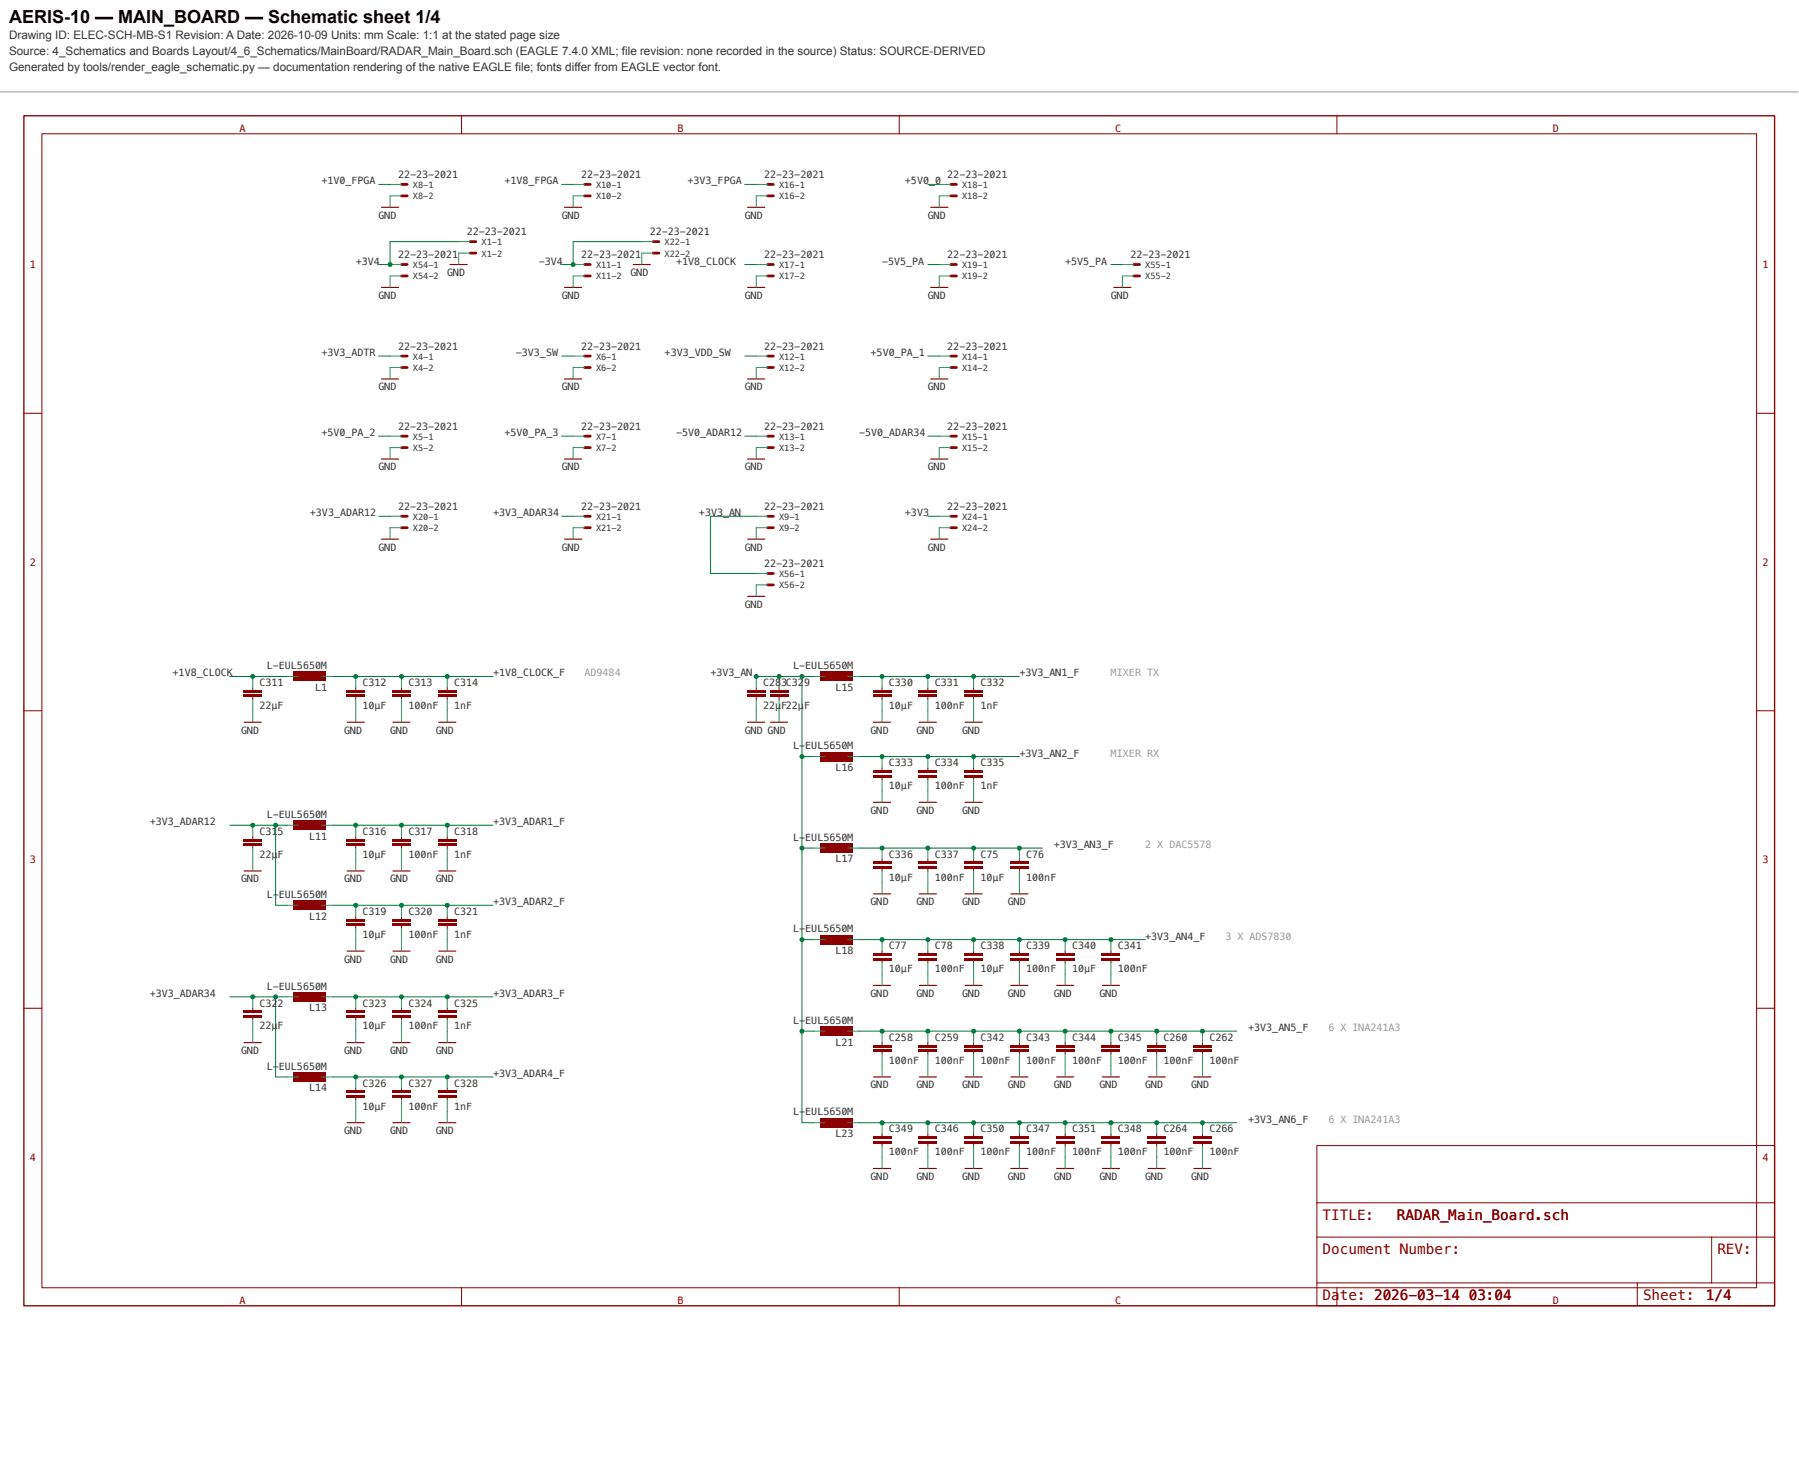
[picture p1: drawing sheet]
<svg xmlns="http://www.w3.org/2000/svg" width="399mm" height="325mm" viewBox="0 0 399 325" stroke-linecap="round" stroke-linejoin="round" font-family="sans-serif">
<path d="M0 20.4h399.3" fill="none" stroke="#999" stroke-width=".22"/>
<g fill="none" stroke="#8b0000" stroke-width=".61">
<path d="M89.1 41h1.3M89.1 43.5h1.3M89.1 58.7h1.3M129.8 41h1.2M129.8 43.5h1.2M129.8 58.7h1.2M170.4 41h1.3M170.4 43.5h1.3M170.4 58.7h1.3M211.1 41h1.2M211.1 43.5h1.2M211.1 58.7h1.2"/>
<path d="M251.7 58.7h1.3M89.1 79.1h1.3M89.1 61.3h1.3M129.8 79.1h1.2M129.8 61.3h1.2M170.4 79.1h1.3M170.4 61.3h1.3M211.1 79.1h1.2M211.1 61.3h1.2M251.7 61.3h1.3M89.1 81.6h1.3M89.1 96.8h1.3"/>
<path d="M89.1 99.4h1.3M129.8 81.6h1.2M129.8 96.8h1.2M129.8 99.4h1.2M170.4 81.6h1.3M170.4 96.8h1.3M170.4 99.4h1.3M211.1 81.6h1.2M211.1 96.8h1.2M211.1 99.4h1.2M89.1 114.6h1.3M89.1 117.2h1.3"/>
<path d="M129.8 114.6h1.2M129.8 117.2h1.2M170.4 114.6h1.3M170.4 117.2h1.3M211.1 114.6h1.2M211.1 117.2h1.2"/>
</g>
<g fill="none" stroke="#8b0000" stroke-width=".25">
<path d="M84.7 46h3.8M125.3 46h3.8M166 46h3.8M206.6 46h3.8M84.7 63.8h3.8M125.3 63.8h3.8M166 63.8h3.8M206.6 63.8h3.8M247.3 63.8h3.8M84.7 84.1h3.8M125.3 84.1h3.8M166 84.1h3.8"/>
<path d="M206.6 84.1h3.8M84.7 101.9h3.8M84.7 119.7h3.8M125.3 101.9h3.8M125.3 119.7h3.8M166 101.9h3.8M166 119.7h3.8M206.6 101.9h3.8M206.6 119.7h3.8"/>
</g>
<path d="M56.1 152.7v.5M56.1 154.8v.5" fill="none" stroke="#8b0000" stroke-width=".22"/>
<g fill="#8b0000">
<path d="M54.1 154.3h4v.5h-4z"/>
<path d="M54.1 153.2h4v.6h-4z"/>
</g>
<path d="M54.2 160.4h3.8" fill="none" stroke="#8b0000" stroke-width=".25"/>
<path d="M65.2 149.2h7.2v2h-7.2z" fill="#8b0000"/>
<path d="M79 152.7v.5M79 154.8v.5" fill="none" stroke="#8b0000" stroke-width=".22"/>
<g fill="#8b0000">
<path d="M76.9 154.3h4.1v.5h-4.1z"/>
<path d="M76.9 153.2h4.1v.6h-4.1z"/>
</g>
<path d="M89.1 152.7v.5M89.1 154.8v.5" fill="none" stroke="#8b0000" stroke-width=".22"/>
<g fill="#8b0000">
<path d="M87.1 154.3h4.1v.5h-4.1z"/>
<path d="M87.1 153.2h4.1v.6h-4.1z"/>
</g>
<path d="M99.3 152.7v.5M99.3 154.8v.5" fill="none" stroke="#8b0000" stroke-width=".22"/>
<g fill="#8b0000">
<path d="M97.3 154.3h4v.5h-4z"/>
<path d="M97.3 153.2h4v.6h-4z"/>
</g>
<path d="M77.1 160.4h3.8M87.2 160.4h3.8M97.4 160.4h3.8" fill="none" stroke="#8b0000" stroke-width=".25"/>
<path d="M56.1 185.8v.5M56.1 187.8v.5" fill="none" stroke="#8b0000" stroke-width=".22"/>
<g fill="#8b0000">
<path d="M54.1 187.3h4v.5h-4z"/>
<path d="M54.1 186.3h4v.5h-4z"/>
</g>
<path d="M54.2 193.4h3.8" fill="none" stroke="#8b0000" stroke-width=".25"/>
<path d="M65.2 182.2h7.2v2h-7.2z" fill="#8b0000"/>
<path d="M79 185.8v.5M79 187.8v.5" fill="none" stroke="#8b0000" stroke-width=".22"/>
<g fill="#8b0000">
<path d="M76.9 187.3h4.1v.5h-4.1z"/>
<path d="M76.9 186.3h4.1v.5h-4.1z"/>
</g>
<path d="M89.1 185.8v.5M89.1 187.8v.5" fill="none" stroke="#8b0000" stroke-width=".22"/>
<g fill="#8b0000">
<path d="M87.1 187.3h4.1v.5h-4.1z"/>
<path d="M87.1 186.3h4.1v.5h-4.1z"/>
</g>
<path d="M99.3 185.8v.5M99.3 187.8v.5" fill="none" stroke="#8b0000" stroke-width=".22"/>
<g fill="#8b0000">
<path d="M97.3 187.3h4v.5h-4z"/>
<path d="M97.3 186.3h4v.5h-4z"/>
</g>
<path d="M77.1 193.4h3.8M87.2 193.4h3.8M97.4 193.4h3.8" fill="none" stroke="#8b0000" stroke-width=".25"/>
<path d="M65.2 200h7.2v2h-7.2z" fill="#8b0000"/>
<path d="M79 203.6v.5M79 205.6v.5" fill="none" stroke="#8b0000" stroke-width=".22"/>
<g fill="#8b0000">
<path d="M76.9 205.1h4.1v.5h-4.1z"/>
<path d="M76.9 204.1h4.1v.5h-4.1z"/>
</g>
<path d="M89.1 203.6v.5M89.1 205.6v.5" fill="none" stroke="#8b0000" stroke-width=".22"/>
<g fill="#8b0000">
<path d="M87.1 205.1h4.1v.5h-4.1z"/>
<path d="M87.1 204.1h4.1v.5h-4.1z"/>
</g>
<path d="M99.3 203.6v.5M99.3 205.6v.5" fill="none" stroke="#8b0000" stroke-width=".22"/>
<g fill="#8b0000">
<path d="M97.3 205.1h4v.5h-4z"/>
<path d="M97.3 204.1h4v.5h-4z"/>
</g>
<path d="M77.1 211.2h3.8M87.2 211.2h3.8M97.4 211.2h3.8" fill="none" stroke="#8b0000" stroke-width=".25"/>
<path d="M56.1 223.9v.5M56.1 225.9v.5" fill="none" stroke="#8b0000" stroke-width=".22"/>
<g fill="#8b0000">
<path d="M54.1 225.4h4v.5h-4z"/>
<path d="M54.1 224.4h4v.5h-4z"/>
</g>
<path d="M54.2 231.5h3.8" fill="none" stroke="#8b0000" stroke-width=".25"/>
<path d="M65.2 220.3h7.2v2.1h-7.2z" fill="#8b0000"/>
<path d="M79 223.9v.5M79 225.9v.5" fill="none" stroke="#8b0000" stroke-width=".22"/>
<g fill="#8b0000">
<path d="M76.9 225.4h4.1v.5h-4.1z"/>
<path d="M76.9 224.4h4.1v.5h-4.1z"/>
</g>
<path d="M89.1 223.9v.5M89.1 225.9v.5" fill="none" stroke="#8b0000" stroke-width=".22"/>
<g fill="#8b0000">
<path d="M87.1 225.4h4.1v.5h-4.1z"/>
<path d="M87.1 224.4h4.1v.5h-4.1z"/>
</g>
<path d="M99.3 223.9v.5M99.3 225.9v.5" fill="none" stroke="#8b0000" stroke-width=".22"/>
<g fill="#8b0000">
<path d="M97.3 225.4h4v.5h-4z"/>
<path d="M97.3 224.4h4v.5h-4z"/>
</g>
<path d="M77.1 231.5h3.8M87.2 231.5h3.8M97.4 231.5h3.8" fill="none" stroke="#8b0000" stroke-width=".25"/>
<path d="M65.2 238.1h7.2v2h-7.2z" fill="#8b0000"/>
<path d="M79 241.7v.5M79 243.7v.5" fill="none" stroke="#8b0000" stroke-width=".22"/>
<g fill="#8b0000">
<path d="M76.9 243.2h4.1v.5h-4.1z"/>
<path d="M76.9 242.2h4.1v.5h-4.1z"/>
</g>
<path d="M89.1 241.7v.5M89.1 243.7v.5" fill="none" stroke="#8b0000" stroke-width=".22"/>
<g fill="#8b0000">
<path d="M87.1 243.2h4.1v.5h-4.1z"/>
<path d="M87.1 242.2h4.1v.5h-4.1z"/>
</g>
<path d="M99.3 241.7v.5M99.3 243.7v.5" fill="none" stroke="#8b0000" stroke-width=".22"/>
<g fill="#8b0000">
<path d="M97.3 243.2h4v.5h-4z"/>
<path d="M97.3 242.2h4v.5h-4z"/>
</g>
<path d="M77.1 249.3h3.8M87.2 249.3h3.8M97.4 249.3h3.8" fill="none" stroke="#8b0000" stroke-width=".25"/>
<path d="M173 152.7v.5M173 154.8v.5" fill="none" stroke="#8b0000" stroke-width=".22"/>
<g fill="#8b0000">
<path d="M170.9 154.3h4.1v.5h-4.1z"/>
<path d="M170.9 153.2h4.1v.6h-4.1z"/>
</g>
<path d="M171.1 160.4h3.8" fill="none" stroke="#8b0000" stroke-width=".25"/>
<path d="M182.1 149.2h7.1v2h-7.1z" fill="#8b0000"/>
<path d="M195.8 152.7v.5M195.8 154.8v.5" fill="none" stroke="#8b0000" stroke-width=".22"/>
<g fill="#8b0000">
<path d="M193.8 154.3h4v.5h-4z"/>
<path d="M193.8 153.2h4v.6h-4z"/>
</g>
<path d="M206 152.7v.5M206 154.8v.5" fill="none" stroke="#8b0000" stroke-width=".22"/>
<g fill="#8b0000">
<path d="M203.9 154.3h4.1v.5h-4.1z"/>
<path d="M203.9 153.2h4.1v.6h-4.1z"/>
</g>
<path d="M216.1 152.7v.5M216.1 154.8v.5" fill="none" stroke="#8b0000" stroke-width=".22"/>
<g fill="#8b0000">
<path d="M214.1 154.3h4.1v.5h-4.1z"/>
<path d="M214.1 153.2h4.1v.6h-4.1z"/>
</g>
<path d="M193.9 160.4h3.8M204.1 160.4h3.8M214.2 160.4h3.8" fill="none" stroke="#8b0000" stroke-width=".25"/>
<path d="M182.1 167h7.1v2h-7.1z" fill="#8b0000"/>
<path d="M195.8 170.5v.5M195.8 172.6v.5" fill="none" stroke="#8b0000" stroke-width=".22"/>
<g fill="#8b0000">
<path d="M193.8 172h4v.6h-4z"/>
<path d="M193.8 171h4v.5h-4z"/>
</g>
<path d="M206 170.5v.5M206 172.6v.5" fill="none" stroke="#8b0000" stroke-width=".22"/>
<g fill="#8b0000">
<path d="M203.9 172h4.1v.6h-4.1z"/>
<path d="M203.9 171h4.1v.5h-4.1z"/>
</g>
<path d="M216.1 170.5v.5M216.1 172.6v.5" fill="none" stroke="#8b0000" stroke-width=".22"/>
<g fill="#8b0000">
<path d="M214.1 172h4.1v.6h-4.1z"/>
<path d="M214.1 171h4.1v.5h-4.1z"/>
</g>
<path d="M193.9 178.1h3.8M204.1 178.1h3.8M214.2 178.1h3.8" fill="none" stroke="#8b0000" stroke-width=".25"/>
<path d="M182.1 187.3h7.1v2h-7.1z" fill="#8b0000"/>
<path d="M195.8 190.9v.5M195.8 192.9v.5" fill="none" stroke="#8b0000" stroke-width=".22"/>
<g fill="#8b0000">
<path d="M193.8 192.4h4v.5h-4z"/>
<path d="M193.8 191.4h4v.5h-4z"/>
</g>
<path d="M206 190.9v.5M206 192.9v.5" fill="none" stroke="#8b0000" stroke-width=".22"/>
<g fill="#8b0000">
<path d="M203.9 192.4h4.1v.5h-4.1z"/>
<path d="M203.9 191.4h4.1v.5h-4.1z"/>
</g>
<path d="M193.9 198.5h3.8M204.1 198.5h3.8" fill="none" stroke="#8b0000" stroke-width=".25"/>
<path d="M216.1 190.9v.5M216.1 192.9v.5" fill="none" stroke="#8b0000" stroke-width=".22"/>
<g fill="#8b0000">
<path d="M214.1 192.4h4.1v.5h-4.1z"/>
<path d="M214.1 191.4h4.1v.5h-4.1z"/>
</g>
<path d="M226.3 190.9v.5M226.3 192.9v.5" fill="none" stroke="#8b0000" stroke-width=".22"/>
<g fill="#8b0000">
<path d="M224.3 192.4h4v.5h-4z"/>
<path d="M224.3 191.4h4v.5h-4z"/>
</g>
<path d="M214.2 198.5h3.8M224.4 198.5h3.8" fill="none" stroke="#8b0000" stroke-width=".25"/>
<path d="M182.1 207.6h7.1v2.1h-7.1z" fill="#8b0000"/>
<path d="M195.8 211.2v.5M195.8 213.2v.5" fill="none" stroke="#8b0000" stroke-width=".22"/>
<g fill="#8b0000">
<path d="M193.8 212.7h4v.5h-4z"/>
<path d="M193.8 211.7h4v.5h-4z"/>
</g>
<path d="M206 211.2v.5M206 213.2v.5" fill="none" stroke="#8b0000" stroke-width=".22"/>
<g fill="#8b0000">
<path d="M203.9 212.7h4.1v.5h-4.1z"/>
<path d="M203.9 211.7h4.1v.5h-4.1z"/>
</g>
<path d="M193.9 218.8h3.8M204.1 218.8h3.8" fill="none" stroke="#8b0000" stroke-width=".25"/>
<path d="M216.1 211.2v.5M216.1 213.2v.5" fill="none" stroke="#8b0000" stroke-width=".22"/>
<g fill="#8b0000">
<path d="M214.1 212.7h4.1v.5h-4.1z"/>
<path d="M214.1 211.7h4.1v.5h-4.1z"/>
</g>
<path d="M226.3 211.2v.5M226.3 213.2v.5" fill="none" stroke="#8b0000" stroke-width=".22"/>
<g fill="#8b0000">
<path d="M224.3 212.7h4v.5h-4z"/>
<path d="M224.3 211.7h4v.5h-4z"/>
</g>
<path d="M214.2 218.8h3.8M224.4 218.8h3.8" fill="none" stroke="#8b0000" stroke-width=".25"/>
<path d="M236.5 211.2v.5M236.5 213.2v.5" fill="none" stroke="#8b0000" stroke-width=".22"/>
<g fill="#8b0000">
<path d="M234.4 212.7h4.1v.5h-4.1z"/>
<path d="M234.4 211.7h4.1v.5h-4.1z"/>
</g>
<path d="M246.6 211.2v.5M246.6 213.2v.5" fill="none" stroke="#8b0000" stroke-width=".22"/>
<g fill="#8b0000">
<path d="M244.6 212.7h4.1v.5h-4.1z"/>
<path d="M244.6 211.7h4.1v.5h-4.1z"/>
</g>
<path d="M234.6 218.8h3.8M244.7 218.8h3.8" fill="none" stroke="#8b0000" stroke-width=".25"/>
<path d="M182.1 227.9h7.1v2.1h-7.1z" fill="#8b0000"/>
<path d="M206 231.5v.5M206 233.5v.5" fill="none" stroke="#8b0000" stroke-width=".22"/>
<g fill="#8b0000">
<path d="M203.9 233h4.1v.5h-4.1z"/>
<path d="M203.9 232h4.1v.5h-4.1z"/>
</g>
<path d="M193.9 239.1h3.8M204.1 239.1h3.8" fill="none" stroke="#8b0000" stroke-width=".25"/>
<path d="M226.3 231.5v.5M226.3 233.5v.5" fill="none" stroke="#8b0000" stroke-width=".22"/>
<g fill="#8b0000">
<path d="M224.3 233h4v.5h-4z"/>
<path d="M224.3 232h4v.5h-4z"/>
</g>
<path d="M214.2 239.1h3.8M224.4 239.1h3.8" fill="none" stroke="#8b0000" stroke-width=".25"/>
<path d="M246.6 231.5v.5M246.6 233.5v.5" fill="none" stroke="#8b0000" stroke-width=".22"/>
<g fill="#8b0000">
<path d="M244.6 233h4.1v.5h-4.1z"/>
<path d="M244.6 232h4.1v.5h-4.1z"/>
</g>
<path d="M234.6 239.1h3.8M244.7 239.1h3.8" fill="none" stroke="#8b0000" stroke-width=".25"/>
<path d="M195.8 231.5v.5M195.8 233.5v.5" fill="none" stroke="#8b0000" stroke-width=".22"/>
<g fill="#8b0000">
<path d="M193.8 233h4v.5h-4z"/>
<path d="M193.8 232h4v.5h-4z"/>
</g>
<path d="M216.1 231.5v.5M216.1 233.5v.5" fill="none" stroke="#8b0000" stroke-width=".22"/>
<g fill="#8b0000">
<path d="M214.1 233h4.1v.5h-4.1z"/>
<path d="M214.1 232h4.1v.5h-4.1z"/>
</g>
<path d="M236.5 231.5v.5M236.5 233.5v.5" fill="none" stroke="#8b0000" stroke-width=".22"/>
<g fill="#8b0000">
<path d="M234.4 233h4.1v.5h-4.1z"/>
<path d="M234.4 232h4.1v.5h-4.1z"/>
<path d="M182.1 248.3h7.1v2h-7.1z"/>
</g>
<path d="M206 251.8v.5M206 253.9v.5" fill="none" stroke="#8b0000" stroke-width=".22"/>
<g fill="#8b0000">
<path d="M203.9 253.4h4.1v.5h-4.1z"/>
<path d="M203.9 252.3h4.1v.5h-4.1z"/>
</g>
<path d="M193.9 259.4h3.8M204.1 259.4h3.8" fill="none" stroke="#8b0000" stroke-width=".25"/>
<path d="M226.3 251.8v.5M226.3 253.9v.5" fill="none" stroke="#8b0000" stroke-width=".22"/>
<g fill="#8b0000">
<path d="M224.3 253.4h4v.5h-4z"/>
<path d="M224.3 252.3h4v.5h-4z"/>
</g>
<path d="M214.2 259.4h3.8M224.4 259.4h3.8" fill="none" stroke="#8b0000" stroke-width=".25"/>
<path d="M246.6 251.8v.5M246.6 253.9v.5" fill="none" stroke="#8b0000" stroke-width=".22"/>
<g fill="#8b0000">
<path d="M244.6 253.4h4.1v.5h-4.1z"/>
<path d="M244.6 252.3h4.1v.5h-4.1z"/>
</g>
<path d="M234.6 259.4h3.8M244.7 259.4h3.8" fill="none" stroke="#8b0000" stroke-width=".25"/>
<path d="M195.8 251.8v.5M195.8 253.9v.5" fill="none" stroke="#8b0000" stroke-width=".22"/>
<g fill="#8b0000">
<path d="M193.8 253.4h4v.5h-4z"/>
<path d="M193.8 252.3h4v.5h-4z"/>
</g>
<path d="M216.1 251.8v.5M216.1 253.9v.5" fill="none" stroke="#8b0000" stroke-width=".22"/>
<g fill="#8b0000">
<path d="M214.1 253.4h4.1v.5h-4.1z"/>
<path d="M214.1 252.3h4.1v.5h-4.1z"/>
</g>
<path d="M236.5 251.8v.5M236.5 253.9v.5" fill="none" stroke="#8b0000" stroke-width=".22"/>
<g fill="#8b0000">
<path d="M234.4 253.4h4.1v.5h-4.1z"/>
<path d="M234.4 252.3h4.1v.5h-4.1z"/>
</g>
<path d="M256.8 231.5v.5M256.8 233.5v.5" fill="none" stroke="#8b0000" stroke-width=".22"/>
<g fill="#8b0000">
<path d="M254.8 233h4v.5h-4z"/>
<path d="M254.8 232h4v.5h-4z"/>
</g>
<path d="M266.9 231.5v.5M266.9 233.5v.5" fill="none" stroke="#8b0000" stroke-width=".22"/>
<g fill="#8b0000">
<path d="M264.9 233h4.1v.5h-4.1z"/>
<path d="M264.9 232h4.1v.5h-4.1z"/>
</g>
<path d="M254.9 239.1h3.8M265 239.1h3.8" fill="none" stroke="#8b0000" stroke-width=".25"/>
<path d="M256.8 251.8v.5M256.8 253.9v.5" fill="none" stroke="#8b0000" stroke-width=".22"/>
<g fill="#8b0000">
<path d="M254.8 253.4h4v.5h-4z"/>
<path d="M254.8 252.3h4v.5h-4z"/>
</g>
<path d="M266.9 251.8v.5M266.9 253.9v.5" fill="none" stroke="#8b0000" stroke-width=".22"/>
<g fill="#8b0000">
<path d="M264.9 253.4h4.1v.5h-4.1z"/>
<path d="M264.9 252.3h4.1v.5h-4.1z"/>
</g>
<path d="M166 132.4h3.8M254.9 259.4h3.8M265 259.4h3.8" fill="none" stroke="#8b0000" stroke-width=".25"/>
<path d="M170.4 127.3h1.3M170.4 129.9h1.3" fill="none" stroke="#8b0000" stroke-width=".61"/>
<path d="M5.3 25.7h388.7v264.2h-388.7z" fill="none" stroke="#8b0000" stroke-width=".3"/>
<g fill="none" stroke="#8b0000" stroke-width=".22">
<path d="M9.3 29.7h380.7v256.2h-380.7zM102.5 25.7v4M199.6 25.7v4M296.8 25.7v4M5.3 91.8h4M390 91.8h4M5.3 157.8h4M167.9 152.7v.5M167.9 154.8v.5M390 157.8h4M5.3 223.9h4M390 223.9h4"/>
<path d="M292.3 254.4h101.7v35.5h-101.7zM292.3 274.7h101.7M292.3 267.1h101.7M380 274.7v10.2M102.5 285.9v4M199.6 285.9v4M292.3 284.9h101.7M296.8 285.9v4M363.5 284.9v5"/>
</g>
<g fill="#8b0000">
<path d="M165.8 154.3h4.1v.5h-4.1z"/>
<path d="M165.8 153.2h4.1v.6h-4.1z"/>
</g>
<path d="M99.9 58.7h3.8M140.6 58.7h3.8M166 160.4h3.8" fill="none" stroke="#8b0000" stroke-width=".25"/>
<path d="M104.4 53.7h1.2M104.4 56.2h1.2M145 53.7h1.3M145 56.2h1.3" fill="none" stroke="#8b0000" stroke-width=".61"/>
<g fill="none" stroke="#2e8b57" stroke-width=".22">
<path d="M86.6 41h2.5M86.6 58.7h2.5M89.1 43.5h-2.5v2.5M101.8 53.7h2.6M104.4 56.2h-2.6v2.5M127.2 41h2.6M127.2 58.7h2.6M129.8 43.5h-2.6v2.5M142.5 53.7h2.5M145 56.2h-2.5v2.5M167.9 41h2.5M167.9 58.7h2.5"/>
<path d="M170.4 43.5h-2.5v2.5M208.5 41h2.6M208.5 58.7h2.6M211.1 43.5h-2.6v2.5M249.2 58.7h2.5M86.6 79.1h2.5M89.1 61.3h-2.5v2.5M127.2 79.1h2.6M129.8 61.3h-2.6v2.5M167.9 79.1h2.5M170.4 61.3h-2.5v2.5M208.5 79.1h2.6"/>
<path d="M211.1 61.3h-2.6v2.5M251.7 61.3h-2.5v2.5M86.6 96.8h2.5M89.1 81.6h-2.5v2.5M89.1 99.4h-2.5v2.5M127.2 96.8h2.6M129.8 81.6h-2.6v2.5M129.8 99.4h-2.6v2.5M167.9 96.8h2.5M170.4 81.6h-2.5v2.5M170.4 99.4h-2.5v2.5M208.5 96.8h2.6"/>
<path d="M211.1 81.6h-2.6v2.5M211.1 99.4h-2.6v2.5M86.6 114.6h2.5M89.1 117.2h-2.5v2.5M127.2 114.6h2.6M129.8 117.2h-2.6v2.5M167.9 114.6h2.5M170.4 117.2h-2.5v2.5M208.5 114.6h2.6M211.1 117.2h-2.6v2.5M167.9 127.3h2.5M170.4 129.9h-2.5v2.5"/>
<path d="M56.1 150.2v2.5M56.1 155.3v5.1M63.7 150.2h2.6M71.3 150.2h2.6M79 150.2v2.5M79 155.3v5.1M89.1 150.2v2.5M89.1 155.3v5.1M99.3 150.2v2.5M99.3 155.3v5.1M167.9 150.2v2.5M167.9 155.3v5.1"/>
<path d="M173 150.2v2.5M173 155.3v5.1M180.6 150.2h2.5M188.2 150.2h2.5M195.8 150.2v2.5M195.8 155.3v5.1M206 150.2v2.5M206 155.3v5.1M216.1 150.2v2.5M216.1 155.3v5.1M180.6 168h2.5M188.2 168h2.5"/>
<path d="M195.8 168v2.5M195.8 173.1v5M206 168v2.5M206 173.1v5M216.1 168v2.5M216.1 173.1v5M56.1 183.2v2.6M56.1 188.3v5.1M63.7 183.2h2.6M71.3 183.2h2.6M79 183.2v2.6M79 188.3v5.1"/>
<path d="M89.1 183.2v2.6M89.1 188.3v5.1M99.3 183.2v2.6M99.3 188.3v5.1M180.6 188.3h2.5M188.2 188.3h2.5M195.8 188.3v2.6M195.8 193.4v5.1M206 188.3v2.6M206 193.4v5.1M216.1 188.3v2.6M216.1 193.4v5.1"/>
<path d="M226.3 188.3v2.6M226.3 193.4v5.1M63.7 201h2.6M71.3 201h2.6M79 201v2.6M79 206.1v5.1M89.1 201v2.6M89.1 206.1v5.1M99.3 201v2.6M99.3 206.1v5.1M180.6 208.6h2.5M188.2 208.6h2.5"/>
<path d="M195.8 208.6v2.6M195.8 213.7v5.1M206 208.6v2.6M206 213.7v5.1M216.1 208.6v2.6M216.1 213.7v5.1M226.3 208.6v2.6M226.3 213.7v5.1M236.5 208.6v2.6M236.5 213.7v5.1M246.6 208.6v2.6M246.6 213.7v5.1"/>
<path d="M56.1 221.3v2.6M56.1 226.4v5.1M63.7 221.3h2.6M63.7 239.1h2.6M71.3 221.3h2.6M71.3 239.1h2.6M79 221.3v2.6M79 226.4v5.1M79 239.1v2.6M89.1 221.3v2.6M89.1 226.4v5.1M89.1 239.1v2.6"/>
<path d="M99.3 221.3v2.6M99.3 226.4v5.1M99.3 239.1v2.6M180.6 229h2.5M188.2 229h2.5M195.8 229v2.5M195.8 234v5.1M206 229v2.5M206 234v5.1M216.1 229v2.5M216.1 234v5.1M226.3 229v2.5"/>
<path d="M226.3 234v5.1M236.5 229v2.5M236.5 234v5.1M246.6 229v2.5M246.6 234v5.1M256.8 229v2.5M256.8 234v5.1M266.9 229v2.5M266.9 234v5.1M79 244.2v5.1M89.1 244.2v5.1M99.3 244.2v5.1"/>
<path d="M180.6 249.3h2.5M188.2 249.3h2.5M195.8 249.3v2.5M195.8 254.4v5M206 249.3v2.5M206 254.4v5M216.1 249.3v2.5M216.1 254.4v5M226.3 249.3v2.5M226.3 254.4v5M236.5 249.3v2.5M236.5 254.4v5"/>
<path d="M246.6 249.3v2.5M246.6 254.4v5M256.8 249.3v2.5M256.8 254.4v5M266.9 249.3v2.5M266.9 254.4v5"/>
</g>
<path d="M84 41h2.6M124.7 41h2.5M142.5 53.7h-15.3v5h-2.5M84 79.1h2.6M124.7 79.1h2.5M84 96.8h2.6M124.7 96.8h2.5M206 114.6h2.5" fill="none" stroke="#007a3d" stroke-width=".22"/>
<circle cx="127.2" cy="58.7" r=".55" fill="#007a3d"/>
<path d="M165.3 79.1h2.6M206 79.1h2.5M165.3 96.8h2.6M206 96.8h2.5M84 114.6h2.6M51 183.2h12.7M61.2 183.2v17.8h2.5" fill="none" stroke="#007a3d" stroke-width=".22"/>
<g fill="#007a3d">
<circle cx="56.1" cy="183.2" r=".55"/>
<circle cx="61.2" cy="183.2" r=".55"/>
</g>
<path d="M124.7 114.6h2.5M51 221.3h12.7M61.2 221.3v17.8h2.5" fill="none" stroke="#007a3d" stroke-width=".22"/>
<g fill="#007a3d">
<circle cx="56.1" cy="221.3" r=".55"/>
<circle cx="61.2" cy="221.3" r=".55"/>
</g>
<path d="M165.3 41h2.6M206 41h2.5M206 58.7h2.5M167.9 114.6h-10.2v12.7h10.2M167.9 150.2h12.7M178 150.2v99.1h2.6M178 168h2.6M178 188.3h2.6M178 208.6h2.6M178 229h2.6" fill="none" stroke="#007a3d" stroke-width=".22"/>
<g fill="#007a3d">
<circle cx="173" cy="150.2" r=".55"/>
<circle cx="178" cy="150.2" r=".55"/>
<circle cx="178" cy="168" r=".55"/>
<circle cx="178" cy="188.3" r=".55"/>
<circle cx="178" cy="208.6" r=".55"/>
<circle cx="178" cy="229" r=".55"/>
<circle cx="167.9" cy="150.2" r=".55"/>
</g>
<path d="M101.8 53.7h-15.2v5h-2.6" fill="none" stroke="#007a3d" stroke-width=".22"/>
<circle cx="86.6" cy="58.7" r=".55" fill="#007a3d"/>
<path d="M165.3 58.7h2.6M51 150.2h12.7" fill="none" stroke="#007a3d" stroke-width=".22"/>
<circle cx="56.1" cy="150.2" r=".55" fill="#007a3d"/>
<path d="M246.6 58.7h2.6M73.9 150.2h35.5" fill="none" stroke="#007a3d" stroke-width=".22"/>
<g fill="#007a3d">
<circle cx="79" cy="150.2" r=".55"/>
<circle cx="89.1" cy="150.2" r=".55"/>
<circle cx="99.3" cy="150.2" r=".55"/>
</g>
<path d="M73.9 183.2h35.5" fill="none" stroke="#007a3d" stroke-width=".22"/>
<g fill="#007a3d">
<circle cx="79" cy="183.2" r=".55"/>
<circle cx="89.1" cy="183.2" r=".55"/>
<circle cx="99.3" cy="183.2" r=".55"/>
</g>
<path d="M73.9 201h35.5" fill="none" stroke="#007a3d" stroke-width=".22"/>
<g fill="#007a3d">
<circle cx="79" cy="201" r=".55"/>
<circle cx="89.1" cy="201" r=".55"/>
<circle cx="99.3" cy="201" r=".55"/>
</g>
<path d="M73.9 221.3h35.5" fill="none" stroke="#007a3d" stroke-width=".22"/>
<g fill="#007a3d">
<circle cx="79" cy="221.3" r=".55"/>
<circle cx="89.1" cy="221.3" r=".55"/>
<circle cx="99.3" cy="221.3" r=".55"/>
</g>
<path d="M73.9 239.1h35.5" fill="none" stroke="#007a3d" stroke-width=".22"/>
<g fill="#007a3d">
<circle cx="79" cy="239.1" r=".55"/>
<circle cx="89.1" cy="239.1" r=".55"/>
<circle cx="99.3" cy="239.1" r=".55"/>
</g>
<path d="M190.7 150.2h35.6" fill="none" stroke="#007a3d" stroke-width=".22"/>
<g fill="#007a3d">
<circle cx="195.8" cy="150.2" r=".55"/>
<circle cx="206" cy="150.2" r=".55"/>
<circle cx="216.1" cy="150.2" r=".55"/>
</g>
<path d="M190.7 168h35.6" fill="none" stroke="#007a3d" stroke-width=".22"/>
<g fill="#007a3d">
<circle cx="195.8" cy="168" r=".55"/>
<circle cx="206" cy="168" r=".55"/>
<circle cx="216.1" cy="168" r=".55"/>
</g>
<path d="M190.7 188.3h40.7" fill="none" stroke="#007a3d" stroke-width=".22"/>
<g fill="#007a3d">
<circle cx="195.8" cy="188.3" r=".55"/>
<circle cx="206" cy="188.3" r=".55"/>
<circle cx="216.1" cy="188.3" r=".55"/>
<circle cx="226.3" cy="188.3" r=".55"/>
</g>
<path d="M190.7 208.6h63.5" fill="none" stroke="#007a3d" stroke-width=".22"/>
<g fill="#007a3d">
<circle cx="195.8" cy="208.6" r=".55"/>
<circle cx="206" cy="208.6" r=".55"/>
<circle cx="216.1" cy="208.6" r=".55"/>
<circle cx="226.3" cy="208.6" r=".55"/>
<circle cx="236.5" cy="208.6" r=".55"/>
<circle cx="246.6" cy="208.6" r=".55"/>
</g>
<path d="M190.7 229h83.9" fill="none" stroke="#007a3d" stroke-width=".22"/>
<g fill="#007a3d">
<circle cx="206" cy="229" r=".55"/>
<circle cx="226.3" cy="229" r=".55"/>
<circle cx="246.6" cy="229" r=".55"/>
<circle cx="195.8" cy="229" r=".55"/>
<circle cx="216.1" cy="229" r=".55"/>
<circle cx="236.5" cy="229" r=".55"/>
<circle cx="256.8" cy="229" r=".55"/>
<circle cx="266.9" cy="229" r=".55"/>
</g>
<path d="M190.7 249.3h83.9" fill="none" stroke="#007a3d" stroke-width=".22"/>
<g fill="#007a3d">
<circle cx="206" cy="249.3" r=".55"/>
<circle cx="226.3" cy="249.3" r=".55"/>
<circle cx="246.6" cy="249.3" r=".55"/>
<circle cx="195.8" cy="249.3" r=".55"/>
<circle cx="216.1" cy="249.3" r=".55"/>
<circle cx="236.5" cy="249.3" r=".55"/>
<circle cx="256.8" cy="249.3" r=".55"/>
<circle cx="266.9" cy="249.3" r=".55"/>
</g>
<text font-size="4" x="2" y="5">AERIS-10 — MAIN_BOARD — Schematic sheet 1/4</text>
<g font-size="3.2" fill="#8b0000">
<text x="293.6" y="270.9">TITLE:</text>
<text x="310.1" y="270.9">RADAR_Main_Board.sch</text>
<text x="293.6" y="278.5">Document Number:</text>
<text x="381.3" y="278.5">REV:</text>
<text x="293.6" y="288.7">Da</text>
<text x="297.4" y="288.7">te: 2026-03-14</text>
<text x="305" y="288.7">2026-03-14</text>
<text x="326.1" y="288.7">03:04</text>
<text x="364.7" y="288.7">Sheet:</text>
<text x="378.7" y="288.7">1/4</text>
</g>
<g font-size="2.6" fill="#333">
<text x="2" y="8.6">Drawing ID: ELEC-SCH-MB-S1 Revision: A Date: 2026-10-09 Units: mm Scale: 1:1 at the stated page size</text>
<text x="2" y="12.2">Source: 4_Schematics and Boards Layout/4_6_Schematics/MainBoard/RADAR_Main_Board.sch (EAGLE 7.4.0 XML; file revision: none recorded in the source) Status: SOURCE-DERIVED</text>
<text x="2" y="15.8">Generated by tools/render_eagle_schematic.py — documentation rendering of the native EAGLE file; fonts differ from EAGLE vector font.</text>
</g>
<g font-size="2.2" fill="#8b0000">
<text x="53.2" y="29.3">A</text>
<text x="150.4" y="29.3">B</text>
<text x="247.5" y="29.3">C</text>
<text x="344.7" y="29.3">D</text>
<text x="6.6" y="59.5">1</text>
<text x="391.3" y="59.5">1</text>
<text x="6.6" y="125.6">2</text>
<text x="391.3" y="125.6">2</text>
<text x="6.6" y="191.6">3</text>
<text x="391.3" y="191.6">3</text>
<text x="6.6" y="257.7">4</text>
<text x="391.3" y="257.7">4</text>
<text x="53.2" y="289.5">A</text>
<text x="150.4" y="289.5">B</text>
<text x="247.5" y="289.5">C</text>
<text x="344.7" y="289.5">D</text>
</g>
<g font-size="2.2" fill="#333">
<text x="71.3" y="41">+1V0_FPGA</text>
<text x="88.4" y="39.6">22-23-2021</text>
<text x="112" y="41">+1V8_FPGA</text>
<text x="129" y="39.6">22-23-2021</text>
<text x="152.6" y="41">+3V3_FPGA</text>
<text x="169.7" y="39.6">22-23-2021</text>
<text x="200.9" y="41">+5V0_0</text>
<text x="210.3" y="39.6">22-23-2021</text>
<text x="84" y="48.6">GND</text>
<text x="103.6" y="52.3">22-23-2021</text>
<text x="124.7" y="48.6">GND</text>
<text x="144.3" y="52.3">22-23-2021</text>
<text x="165.3" y="48.6">GND</text>
<text x="206" y="48.6">GND</text>
<text x="79" y="58.7">+3V4</text>
<text x="88.4" y="57.3">22-23-2021</text>
<text x="119.6" y="58.7">-3V4</text>
<text x="129" y="57.3">22-23-2021</text>
<text x="150.1" y="58.7">+1V8_CLOCK</text>
<text x="169.7" y="57.3">22-23-2021</text>
<text x="195.8" y="58.7">-5V5_PA</text>
<text x="210.3" y="57.3">22-23-2021</text>
<text x="236.5" y="58.7">+5V5_PA</text>
<text x="250.9" y="57.3">22-23-2021</text>
<text x="99.3" y="61.3">GND</text>
<text x="139.9" y="61.3">GND</text>
<text x="84" y="66.4">GND</text>
<text x="124.7" y="66.4">GND</text>
<text x="165.3" y="66.4">GND</text>
<text x="206" y="66.4">GND</text>
<text x="246.6" y="66.4">GND</text>
<text x="88.4" y="77.7">22-23-2021</text>
<text x="129" y="77.7">22-23-2021</text>
<text x="169.7" y="77.7">22-23-2021</text>
<text x="210.3" y="77.7">22-23-2021</text>
<text x="71.3" y="79.1">+3V3_ADTR</text>
<text x="114.5" y="79.1">-3V3_SW</text>
<text x="147.6" y="79.1">+3V3_VDD_SW</text>
<text x="193.3" y="79.1">+5V0_PA_1</text>
<text x="84" y="86.7">GND</text>
<text x="124.7" y="86.7">GND</text>
<text x="165.3" y="86.7">GND</text>
<text x="206" y="86.7">GND</text>
<text x="88.4" y="95.4">22-23-2021</text>
<text x="129" y="95.4">22-23-2021</text>
<text x="169.7" y="95.4">22-23-2021</text>
<text x="210.3" y="95.4">22-23-2021</text>
<text x="71.3" y="96.8">+5V0_PA_2</text>
<text x="112" y="96.8">+5V0_PA_3</text>
<text x="150.1" y="96.8">-5V0_ADAR12</text>
<text x="190.7" y="96.8">-5V0_ADAR34</text>
<text x="84" y="104.5">GND</text>
<text x="124.7" y="104.5">GND</text>
<text x="165.3" y="104.5">GND</text>
<text x="206" y="104.5">GND</text>
<text x="88.4" y="113.2">22-23-2021</text>
<text x="129" y="113.2">22-23-2021</text>
<text x="169.7" y="113.2">22-23-2021</text>
<text x="210.3" y="113.2">22-23-2021</text>
<text x="68.8" y="114.6">+3V3_ADAR12</text>
<text x="109.4" y="114.6">+3V3_ADAR34</text>
<text x="155.2" y="114.6">+3V3_AN</text>
<text x="200.9" y="114.6">+3V3</text>
<text x="84" y="122.3">GND</text>
<text x="124.7" y="122.3">GND</text>
<text x="165.3" y="122.3">GND</text>
<text x="169.7" y="125.9">22-23-2021</text>
<text x="206" y="122.3">GND</text>
<text x="165.3" y="135">GND</text>
<text x="59.2" y="148.6">L-EUL5650M</text>
<text x="176.1" y="148.6">L-EUL5650M</text>
<text x="38.3" y="150.2">+1V8_CLOCK</text>
<text x="57.6" y="152.4">C311</text>
<text x="69.9" y="153.4">L1</text>
<text x="80.5" y="152.4">C312</text>
<text x="90.7" y="152.4">C313</text>
<text x="100.8" y="152.4">C314</text>
<text x="109.4" y="150.2">+1V8_CLOCK_F</text>
<text x="157.7" y="150.2">+3V3_AN</text>
<text x="169.4" y="152.4">C28</text>
<text x="173.4" y="152.4">3C32</text>
<text x="178.5" y="152.4">9</text>
<text x="185.5" y="153.4">L15</text>
<text x="197.3" y="152.4">C330</text>
<text x="207.5" y="152.4">C331</text>
<text x="217.7" y="152.4">C332</text>
<text x="226.3" y="150.2">+3V3_AN1_F</text>
<text x="57.6" y="157.4">22µF</text>
<text x="80.5" y="157.4">10µF</text>
<text x="90.7" y="157.4">100nF</text>
<text x="100.8" y="157.4">1nF</text>
<text x="169.4" y="157.4">22µ</text>
<text x="173.4" y="157.4">F22µ</text>
<text x="178.5" y="157.4">F</text>
<text x="197.3" y="157.4">10µF</text>
<text x="207.5" y="157.4">100nF</text>
<text x="217.7" y="157.4">1nF</text>
<text x="53.6" y="162.9">GND</text>
<text x="76.4" y="162.9">GND</text>
<text x="86.6" y="162.9">GND</text>
<text x="96.7" y="162.9">GND</text>
<text x="165.3" y="162.9">GND GND</text>
<text x="176.1" y="166.4">L-EUL5650M</text>
<text x="193.3" y="162.9">GND</text>
<text x="203.4" y="162.9">GND</text>
<text x="213.6" y="162.9">GND</text>
<text x="226.3" y="168">+3V3_AN2_F</text>
<text x="185.5" y="171.2">L16</text>
<text x="197.3" y="170.1">C333</text>
<text x="207.5" y="170.1">C334</text>
<text x="217.7" y="170.1">C335</text>
<text x="197.3" y="175.2">10µF</text>
<text x="207.5" y="175.2">100nF</text>
<text x="217.7" y="175.2">1nF</text>
<text x="33.2" y="183.2">+3V3_ADAR12</text>
<text x="57.6" y="185.4">C31</text>
<text x="59.2" y="181.6">L-EUL5650M</text>
<text x="61.6" y="185.4">5</text>
<text x="80.5" y="185.4">C316</text>
<text x="90.7" y="185.4">C317</text>
<text x="100.8" y="185.4">C318</text>
<text x="109.4" y="183.2">+3V3_ADAR1_F</text>
<text x="193.3" y="180.7">GND</text>
<text x="203.4" y="180.7">GND</text>
<text x="213.6" y="180.7">GND</text>
<text x="57.6" y="190.5">22µ</text>
<text x="61.6" y="190.5">F</text>
<text x="68.6" y="186.4">L11</text>
<text x="80.5" y="190.5">10µF</text>
<text x="90.7" y="190.5">100nF</text>
<text x="100.8" y="190.5">1nF</text>
<text x="176.1" y="186.7">L-EUL5650M</text>
<text x="185.5" y="191.5">L17</text>
<text x="197.3" y="190.5">C336</text>
<text x="207.5" y="190.5">C337</text>
<text x="217.7" y="190.5">C75</text>
<text x="227.8" y="190.5">C76</text>
<text x="233.9" y="188.3">+3V3_AN3_F</text>
<text x="53.6" y="195.9">GND</text>
<text x="76.4" y="195.9">GND</text>
<text x="86.6" y="195.9">GND</text>
<text x="96.7" y="195.9">GND</text>
<text x="197.3" y="195.6">10µF</text>
<text x="207.5" y="195.6">100nF</text>
<text x="217.7" y="195.6">10µF</text>
<text x="227.8" y="195.6">100nF</text>
<text x="59.2" y="199.4">L-EUL5650M</text>
<text x="80.5" y="203.2">C319</text>
<text x="90.7" y="203.2">C320</text>
<text x="100.8" y="203.2">C321</text>
<text x="109.4" y="201">+3V3_ADAR2_F</text>
<text x="193.3" y="201">GND</text>
<text x="203.4" y="201">GND</text>
<text x="213.6" y="201">GND</text>
<text x="223.8" y="201">GND</text>
<text x="68.6" y="204.2">L12</text>
<text x="80.5" y="208.3">10µF</text>
<text x="90.7" y="208.3">100nF</text>
<text x="100.8" y="208.3">1nF</text>
<text x="176.1" y="207">L-EUL5650M</text>
<text x="254.2" y="208.6">+3V3_AN4_F</text>
<text x="76.4" y="213.7">GND</text>
<text x="86.6" y="213.7">GND</text>
<text x="96.7" y="213.7">GND</text>
<text x="185.5" y="211.8">L18</text>
<text x="197.3" y="210.8">C77</text>
<text x="197.3" y="215.9">10µF</text>
<text x="207.5" y="210.8">C78</text>
<text x="207.5" y="215.9">100nF</text>
<text x="217.7" y="210.8">C338</text>
<text x="217.7" y="215.9">10µF</text>
<text x="227.8" y="210.8">C339</text>
<text x="227.8" y="215.9">100nF</text>
<text x="238" y="210.8">C340</text>
<text x="238" y="215.9">10µF</text>
<text x="248.1" y="210.8">C341</text>
<text x="248.1" y="215.9">100nF</text>
<text x="33.2" y="221.3">+3V3_ADAR34</text>
<text x="59.2" y="219.7">L-EUL5650M</text>
<text x="109.4" y="221.3">+3V3_ADAR3_F</text>
<text x="193.3" y="221.3">GND</text>
<text x="203.4" y="221.3">GND</text>
<text x="213.6" y="221.3">GND</text>
<text x="223.8" y="221.3">GND</text>
<text x="233.9" y="221.3">GND</text>
<text x="244.1" y="221.3">GND</text>
<text x="57.6" y="223.5">C32</text>
<text x="61.6" y="223.5">2</text>
<text x="68.6" y="224.5">L13</text>
<text x="80.5" y="223.5">C323</text>
<text x="90.7" y="223.5">C324</text>
<text x="100.8" y="223.5">C325</text>
<text x="176.1" y="227.4">L-EUL5650M</text>
<text x="57.6" y="228.6">22µ</text>
<text x="61.6" y="228.6">F</text>
<text x="80.5" y="228.6">10µF</text>
<text x="90.7" y="228.6">100nF</text>
<text x="100.8" y="228.6">1nF</text>
<text x="185.5" y="232.2">L21</text>
<text x="197.3" y="231.1">C258</text>
<text x="207.5" y="231.1">C259</text>
<text x="217.7" y="231.1">C342</text>
<text x="227.8" y="231.1">C343</text>
<text x="238" y="231.1">C344</text>
<text x="248.1" y="231.1">C345</text>
<text x="258.3" y="231.1">C260</text>
<text x="268.5" y="231.1">C262</text>
<text x="277.1" y="229">+3V3_AN5_F</text>
<text x="53.6" y="234">GND</text>
<text x="59.2" y="237.5">L-EUL5650M</text>
<text x="76.4" y="234">GND</text>
<text x="86.6" y="234">GND</text>
<text x="96.7" y="234">GND</text>
<text x="109.4" y="239.1">+3V3_ADAR4_F</text>
<text x="197.3" y="236.2">100nF</text>
<text x="207.5" y="236.2">100nF</text>
<text x="217.7" y="236.2">100nF</text>
<text x="227.8" y="236.2">100nF</text>
<text x="238" y="236.2">100nF</text>
<text x="248.1" y="236.2">100nF</text>
<text x="258.3" y="236.2">100nF</text>
<text x="268.5" y="236.2">100nF</text>
<text x="68.6" y="242.3">L14</text>
<text x="80.5" y="241.3">C326</text>
<text x="90.7" y="241.3">C327</text>
<text x="100.8" y="241.3">C328</text>
<text x="193.3" y="241.7">GND</text>
<text x="203.4" y="241.7">GND</text>
<text x="213.6" y="241.7">GND</text>
<text x="223.8" y="241.7">GND</text>
<text x="233.9" y="241.7">GND</text>
<text x="244.1" y="241.7">GND</text>
<text x="254.2" y="241.7">GND</text>
<text x="264.4" y="241.7">GND</text>
<text x="76.4" y="251.8">GND</text>
<text x="80.5" y="246.4">10µF</text>
<text x="86.6" y="251.8">GND</text>
<text x="90.7" y="246.4">100nF</text>
<text x="96.7" y="251.8">GND</text>
<text x="100.8" y="246.4">1nF</text>
<text x="176.1" y="247.7">L-EUL5650M</text>
<text x="197.3" y="251.4">C349</text>
<text x="207.5" y="251.4">C346</text>
<text x="217.7" y="251.4">C350</text>
<text x="227.8" y="251.4">C347</text>
<text x="238" y="251.4">C351</text>
<text x="248.1" y="251.4">C348</text>
<text x="258.3" y="251.4">C264</text>
<text x="268.5" y="251.4">C266</text>
<text x="277.1" y="249.3">+3V3_AN6_F</text>
<text x="185.5" y="252.5">L23</text>
<text x="197.3" y="256.5">100nF</text>
<text x="207.5" y="256.5">100nF</text>
<text x="217.7" y="256.5">100nF</text>
<text x="227.8" y="256.5">100nF</text>
<text x="238" y="256.5">100nF</text>
<text x="248.1" y="256.5">100nF</text>
<text x="258.3" y="256.5">100nF</text>
<text x="268.5" y="256.5">100nF</text>
<text x="193.3" y="262">GND</text>
<text x="203.4" y="262">GND</text>
<text x="213.6" y="262">GND</text>
<text x="223.8" y="262">GND</text>
<text x="233.9" y="262">GND</text>
<text x="244.1" y="262">GND</text>
<text x="254.2" y="262">GND</text>
<text x="264.4" y="262">GND</text>
</g>
<g font-size="2.2" fill="#9a9a9a">
<text x="129.8" y="150.2">AD9484</text>
<text x="246.6" y="150.2">MIXER TX</text>
<text x="246.6" y="168">MIXER RX</text>
<text x="254.2" y="188.3">2 X DAC5578</text>
<text x="272" y="208.6">3 X ADS7830</text>
<text x="294.9" y="229">6 X INA241A3</text>
<text x="294.9" y="249.3">6 X INA241A3</text>
</g>
<g font-size="1.9" fill="#333">
<text x="91.7" y="41.7">X8-1</text>
<text x="132.3" y="41.7">X10-1</text>
<text x="173" y="41.7">X16-1</text>
<text x="213.6" y="41.7">X18-1</text>
<text x="91.7" y="44.3">X8-2</text>
<text x="132.3" y="44.3">X10-2</text>
<text x="173" y="44.3">X16-2</text>
<text x="213.6" y="44.3">X18-2</text>
<text x="91.7" y="59.5">X54-1</text>
<text x="106.9" y="54.4">X1-1</text>
<text x="106.9" y="57">X1-2</text>
<text x="132.3" y="59.5">X11-1</text>
<text x="147.6" y="54.4">X22-1</text>
<text x="147.6" y="57">X22-2</text>
<text x="173" y="59.5">X17-1</text>
<text x="213.6" y="59.5">X19-1</text>
<text x="254.2" y="59.5">X55-1</text>
<text x="91.7" y="62">X54-2</text>
<text x="132.3" y="62">X11-2</text>
<text x="173" y="62">X17-2</text>
<text x="213.6" y="62">X19-2</text>
<text x="254.2" y="62">X55-2</text>
<text x="91.7" y="79.8">X4-1</text>
<text x="91.7" y="82.4">X4-2</text>
<text x="132.3" y="79.8">X6-1</text>
<text x="132.3" y="82.4">X6-2</text>
<text x="173" y="79.8">X12-1</text>
<text x="173" y="82.4">X12-2</text>
<text x="213.6" y="79.8">X14-1</text>
<text x="213.6" y="82.4">X14-2</text>
<text x="91.7" y="97.6">X5-1</text>
<text x="91.7" y="100.1">X5-2</text>
<text x="132.3" y="97.6">X7-1</text>
<text x="132.3" y="100.1">X7-2</text>
<text x="173" y="97.6">X13-1</text>
<text x="173" y="100.1">X13-2</text>
<text x="213.6" y="97.6">X15-1</text>
<text x="213.6" y="100.1">X15-2</text>
<text x="91.7" y="115.4">X20-1</text>
<text x="91.7" y="117.9">X20-2</text>
<text x="132.3" y="115.4">X21-1</text>
<text x="132.3" y="117.9">X21-2</text>
<text x="173" y="115.4">X9-1</text>
<text x="173" y="117.9">X9-2</text>
<text x="213.6" y="115.4">X24-1</text>
<text x="213.6" y="117.9">X24-2</text>
<text x="173" y="128.1">X56-1</text>
<text x="173" y="130.6">X56-2</text>
</g>
</svg>
